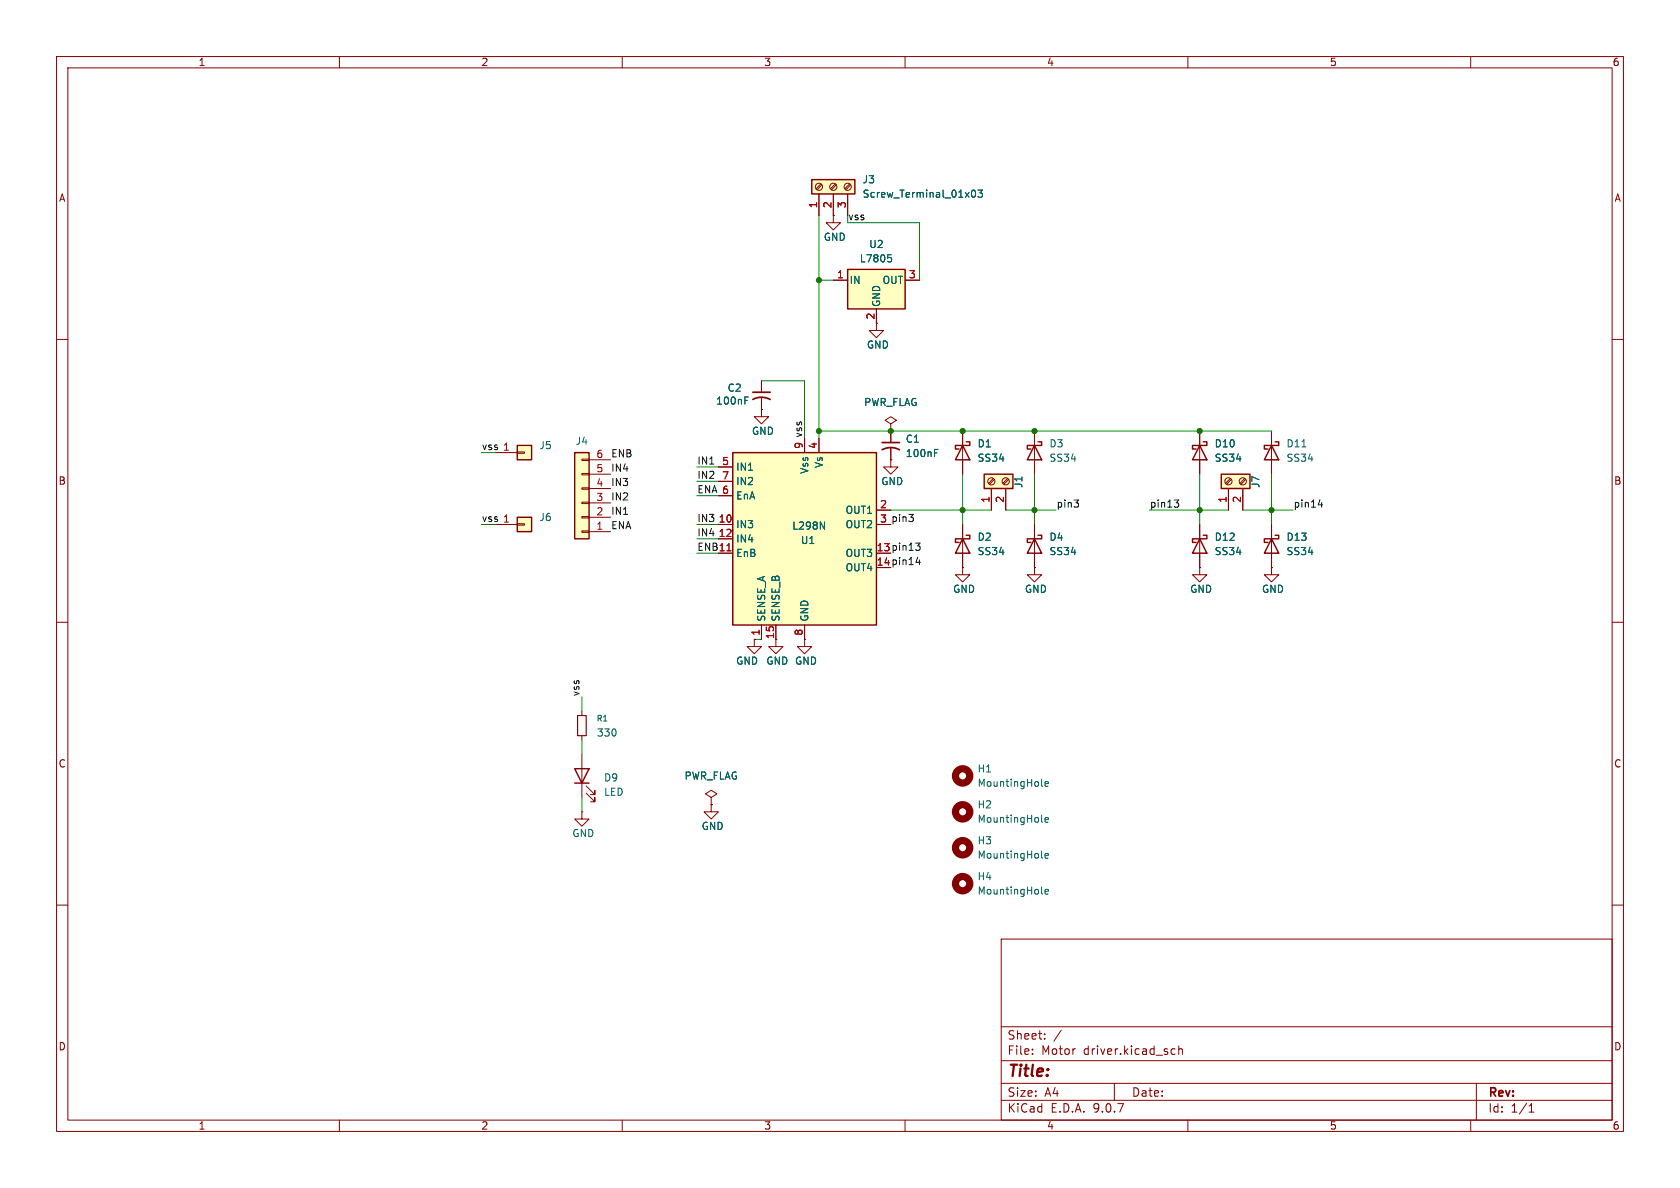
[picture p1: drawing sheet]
<svg xmlns="http://www.w3.org/2000/svg" width="297mm" height="210mm" viewBox="0 0 297 210" stroke-linecap="round" stroke-linejoin="round" font-family="sans-serif">
<g fill="none" stroke="#840000" stroke-width=".18">
<path d="M10 10h277v190h-277zM12 12h273v186h-273zM60 10v2M110 10v2M160 10v2M210 10v2M260 10v2M10 60h2M157.5 76.2v2M157.5 79.2v2.1M224.8 76.2v7.6M285 60h2"/>
<path d="M157.5 81.3v1.3h1.2l-1.2 1.2-1.3-1.2h1.3M157.5 81.3h.1M10 110h2M285 110h2M10 160h2M177 166h108v32h-108zM285 160h2M60 198v2M110 198v2M160 198v2M177 194.5h108M177 191.5h108"/>
<path d="M177 187.5h108M177 181.5h108M182.5 186.3v.1M182.5 185.5v.1M184.7 183.6v.1M184.7 182.8v.1M187.6 182.1l-1.3 2M197 191.5v3M207.2 186.3h.5M207.2 185.5h.5M208.4 185.5l.2-.1 .4 .1v.9M208.4 184.9v1.5"/>
<path d="M210 198v2M260 198v2M261 191.5v6.5M270.3 196.6h.9M270.3 195.5l.4-.4v1.5"/>
</g>
<path d="M156 79.5a3.2 3.2 0 0 1 3 0M156 78.2h3" fill="none" stroke="#840000" stroke-width=".3"/>
<path d="M165.2 79.4h.6M230.2 79h.7M165.2 80.1h.4" fill="none" stroke="#006464" stroke-width=".18"/>
<path d="M224.8 78.7l1.3 2.6h-2.6zM225.4 78.1h.7v.6h-2.6v.7h.7" fill="none" stroke="#840000" stroke-width=".25"/>
<path d="M101.6 80h2.5v15.3h-2.5z" fill="#ffffc2"/>
<path d="M101.6 80h2.5v15.3h-2.5zM101.6 135.9h2.5l-1.2 2.5zM101.6 138.4h2.5" fill="none" stroke="#840000" stroke-width=".25"/>
<g fill="none" stroke="#840000" stroke-width=".18">
<path d="M147.3 38.1v1.3h1.3l-1.3 1.2-1.3-1.2h1.3M147.3 38.1h.1M157.5 74.9l1-.6-1-.6-1 .6 1 .6v1.3M157.5 76.2h.1M102.9 93.9h1.2v.2h-1.2zM102.9 91.3h1.2v.3h-1.2zM102.9 88.8h1.2v.2h-1.2zM102.9 86.2h1.2v.3h-1.2zM102.9 83.7h1.2v.2h-1.2zM102.9 81.2h1.2v.2h-1.2zM104.1 94h3.8M104.1 91.4h3.8"/>
<path d="M104.1 88.9h3.8M104.1 86.4h3.8M104.1 83.8h3.8M104.1 81.3h3.8M102.9 133.4v7.6M103.6 138.9l1.6 1.6v-.8v.8h-.8M103.6 140.2l1.6 1.5v-.7v.7h-.8"/>
</g>
<path d="M215.9 83.8h5.1v2.6h-5.1z" fill="#ffffc2"/>
<path d="M215.9 83.8h5.1v2.6h-5.1z" fill="none" stroke="#840000" stroke-width=".25"/>
<g fill="none" stroke="#840000" stroke-width=".18">
<path d="M217.2 86.4v3.8M217.5 84.6l-.8 .8M217.7 84.8l-.9 .8M219.7 86.4v3.8M220 84.6l-.8 .8M220.2 84.8l-.8 .8M182.9 100.3v1.3h1.2l-1.2 1.3-1.3-1.3h1.3M182.9 100.3h.1M102.9 125.7v.8M102.9 130v.8"/>
<circle cx="217.2" cy="85.1" r=".63"/>
<circle cx="219.7" cy="85.1" r=".63"/>
</g>
<path d="M102.1 126.5h1.5v3.5h-1.5z" fill="none" stroke="#840000" stroke-width=".2"/>
<path d="M149.9 47.6h10.1v7h-10.1z" fill="#ffffc2"/>
<path d="M149.9 47.6h10.1v7h-10.1zM212.1 78.7l1.3 2.6h-2.6zM212.7 78.1h.7v.6h-2.6v.7h.7M170.2 95.3l1.2 2.5h-2.5zM170.8 94.6h.6v.7h-2.5v.6h.6M182.9 95.3l1.2 2.5h-2.5zM183.5 94.6h.6v.7h-2.5v.6h.6M212.1 95.3l1.3 2.5h-2.6zM212.7 94.6h.7v.7h-2.6v.6h.7" fill="none" stroke="#840000" stroke-width=".25"/>
<g fill="none" stroke="#840000" stroke-width=".18">
<path d="M147.3 49.5h2.6M154.9 54.6v2.6M160 49.5h2.6M134.6 72.4v1.3h1.3l-1.3 1.2-1.3-1.2h1.3M134.6 72.4h.1M134.6 67.3v2M134.6 70.4v2M212.1 76.2v7.6M170.2 92.7v7.6M182.9 92.7v7.6M212.1 92.7v7.6M212.1 100.3v1.3h1.3l-1.3 1.3-1.3-1.3h1.3"/>
<path d="M212.1 100.3h.1"/>
</g>
<path d="M157 45h.6M157.1 45.5h.3l.2 .3-.1 .4-.4 .1M131.7 70.8h.4M131.7 70.2h.6" fill="none" stroke="#006464" stroke-width=".18"/>
<path d="M133.1 70.6a3.2 3.2 0 0 1 3 0M133.1 69.3h3" fill="none" stroke="#840000" stroke-width=".3"/>
<path d="M91.4 91.4h2.6v2.6h-2.6z" fill="#ffffc2"/>
<path d="M91.4 91.4h2.6v2.6h-2.6z" fill="none" stroke="#840000" stroke-width=".25"/>
<path d="M87.6 92.7h3.8M91.4 92.6h1.3v.2h-1.3z" fill="none" stroke="#840000" stroke-width=".18"/>
<path d="M91.4 78.7h2.6v2.6h-2.6z" fill="#ffffc2"/>
<path d="M91.4 78.7h2.6v2.6h-2.6z" fill="none" stroke="#840000" stroke-width=".25"/>
<path d="M91.4 79.9h1.3v.2h-1.3zM87.6 80h3.8M224.8 100.3v1.3h1.3l-1.3 1.3-1.3-1.3h1.3M224.8 100.3h.1M102.9 143.5v1.3h1.2l-1.2 1.3-1.3-1.3h1.3M102.9 143.5h.1M125.7 142.2v1.3h1.3l-1.3 1.3-1.2-1.3h1.2M125.7 142.2h.1" fill="none" stroke="#840000" stroke-width=".18"/>
<path d="M174 83.8h5.1v2.6h-5.1z" fill="#ffffc2"/>
<path d="M170.2 78.7l1.2 2.6h-2.5zM170.8 78.1h.6v.6h-2.5v.7h.6M182.9 78.7l1.2 2.6h-2.5zM183.5 78.1h.6v.6h-2.5v.7h.6M174 83.8h5.1v2.6h-5.1zM224.8 95.3l1.3 2.5h-2.6zM225.4 94.6h.7v.7h-2.6v.6h.7" fill="none" stroke="#840000" stroke-width=".25"/>
<g fill="none" stroke="#840000" stroke-width=".18">
<path d="M154.9 57.2v1.2h1.3l-1.3 1.3-1.2-1.3h1.2M170.2 76.2v7.6M182.9 76.2v7.6M175.3 86.4v3.8M175.6 84.6l-.8 .8M175.8 84.8l-.9 .8M177.8 86.4v3.8M178.1 84.6l-.8 .8M178.3 84.8l-.8 .8M224.8 92.7v7.6M133.3 113v1.3h1.3l-1.3 1.3-1.2-1.3h1.2M133.3 113h.1"/>
<path d="M142.2 113v1.3h1.3l-1.3 1.3-1.2-1.3h1.2M142.2 113h.1M170.2 100.3v1.3h1.2l-1.2 1.3-1.3-1.3h1.3M170.2 100.3h.1M125.7 141l1-.7-1-.6-1 .6 1 .7v1.2M125.7 142.2h.1"/>
<circle cx="175.3" cy="85.1" r=".63"/>
<circle cx="177.8" cy="85.1" r=".63"/>
</g>
<path d="M129.5 80h25.4v30.5h-25.4z" fill="#ffffc2"/>
<path d="M129.5 80h25.4v30.5h-25.4z" fill="none" stroke="#840000" stroke-width=".25"/>
<g fill="none" stroke="#840000" stroke-width=".18">
<path d="M142.2 77.5v2.5M144.8 77.5v2.5M127 82.6h2.5M127 85.1h2.5M127 87.6h2.5M127 92.7h2.5M127 95.3h2.5M127 97.8h2.5M154.9 92.7h2.6M154.9 90.2h2.6M134.6 110.5v2.5M137.2 110.5v3.8h1.2l-1.2 1.3-1.3-1.3h1.3"/>
<path d="M142.2 110.5v2.5"/>
</g>
<path d="M128.5 97.4h.7" fill="none" stroke="#a90000" stroke-width=".18"/>
<path d="M145 92.3l.7 1.2v-1.2M184.1 138.8l.2 .2M184.7 138.6l.6-.1v-.3h-.4l-.2 .1 .1 .6h.5M184.1 145.2l.2 .2M184.7 144.9l.6-.1v-.2l-.4-.1-.2 .2 .1 .6h.5" fill="none" stroke="#006464" stroke-width=".18"/>
<g fill="none" stroke="#840000" stroke-width="1.3">
<circle cx="170.2" cy="137.2" r="1.27"/>
<circle cx="170.2" cy="143.5" r="1.27"/>
</g>
<path d="M143.5 31.8h7.6v2.5h-7.6z" fill="#ffffc2"/>
<path d="M143.5 31.8h7.6v2.5h-7.6z" fill="none" stroke="#840000" stroke-width=".25"/>
<g fill="none" stroke="#840000" stroke-width=".18">
<path d="M144.8 34.3v3.8M145.1 32.5l-.8 .9M145.3 32.7l-.9 .9M147.3 38.1h.1M147.3 34.3v3.8M147.7 32.5l-.9 .9M147.8 32.7l-.8 .9M149.9 34.3v3.8M150.2 32.5l-.8 .9M150.4 32.7l-.9 .9M147.3 49.5h2.6M154.9 54.6v2.6"/>
<path d="M160 49.5h2.6M134.6 72.4h.1M134.6 67.3v2M134.6 70.4v2M142.2 77.5v2.5M144.8 77.5v2.5M157.5 76.2h.1M157.5 76.2v2M157.5 79.2v2.1M170.2 76.2v2.5M212.1 76.2v2.5M127 82.6h2.5"/>
<path d="M127 85.1h2.5M127 87.6h2.5M127 92.7h2.5M127 95.3h2.5M127 97.8h2.5M154.9 92.7h2.6M154.9 90.2h2.6M157.5 81.3h.1M170.2 81.3v2.5M170.2 92.7v2.6M170.2 97.8v2.5M175.3 86.4v3.8"/>
<path d="M177.8 86.4v3.8M182.9 92.7v2.6M182.9 97.8v2.5M212.1 81.3v2.5M212.1 92.7v2.6M212.1 97.8v2.5M217.2 86.4v3.8M219.7 86.4v3.8M224.8 92.7v2.6M224.8 97.8v2.5M133.3 113h.1M134.6 110.5v2.5"/>
<path d="M137.2 110.5v2.5M142.2 113h.1M142.2 110.5v2.5M170.2 100.3h.1M182.9 100.3h.1M212.1 100.3h.1M224.8 100.3h.1M125.7 142.2h.1"/>
<circle cx="144.8" cy="33" r=".63"/>
<circle cx="147.3" cy="33" r=".63"/>
<circle cx="149.9" cy="33" r=".63"/>
</g>
<g fill="none" stroke="#006464" stroke-width=".18">
<path d="M171.9 33.7l.1-.1a.68 .68 0 0 1 .5 .6 .68 .68 0 0 1-.5 .7l-.1-.2-.2-.3zM172.9 33.6h.8l-.4 .5 .3 .1v.5l-.2 .2-.5-.2M157 45h.6M157.1 45.5h.3l.2 .3-.1 .4-.4 .1M131.7 70.8h.4M131.7 70.2h.6M165.2 79.4h.6M145 92.3l.7 1.2v-1.2M165.2 80.1h.4M184.1 157.9l.2 .2M184.1 151.5l.2 .2M184.7 157.6l.6-.1v-.2l-.4-.1-.2 .2 .1 .6h.5"/>
<path d="M184.7 151.3l.6-.1v-.3h-.4l-.2 .1 .1 .6h.5"/>
</g>
<g fill="none" stroke="#840000" stroke-width="1.3">
<circle cx="170.2" cy="149.9" r="1.27"/>
<circle cx="170.2" cy="156.2" r="1.27"/>
</g>
<path d="M160.7 90.9h.8l-.5 .5M161.3 91.5l.2 .2-.2 .4M161.9 96h.8l-.5 .5 .4 .1 .1 .4-.3 .3h-.3M161.9 99.4h.8M162.5 99v.8M189.9 88.4h.8l-.5 .5M190.5 88.9l.2 .2-.2 .5M207.6 88.4h.8l-.4 .5 .3 .1 .1 .4-.3 .3h-.3M233.1 89.2h.7M233.7 88.8v.9" fill="none" stroke="#0f0f0f" stroke-width=".18"/>
<g fill="none" stroke="#009600" stroke-width=".18">
<path d="M144.8 38.1v39.4M149.9 39.4h12.7v10.1M144.8 49.5h2.5M134.6 67.3h7.6v10.2M144.8 76.2h80M123.2 92.7h3.8M123.2 87.6h3.8M123.2 82.6h3.8M123.2 95.3h3.8M123.2 97.8h3.8M123.2 85.1h3.8M157.5 90.2h17.8"/>
<path d="M170.2 83.8v8.9M177.8 90.2h8.9M182.9 83.8v8.9M203.2 90.2h14M212.1 83.8v8.9M219.7 90.2h8.9M224.8 83.8v8.9M133.3 113h1.3M102.9 123.2v2.5M102.9 130.8v2.6M102.9 141v2.5"/>
</g>
<path d="M128.5 97.4h.7" fill="none" stroke="#a90000" stroke-width=".18"/>
<g fill="#009600" stroke="#009600" stroke-width=".18">
<circle cx="170.2" cy="90.2" r=".46"/>
<circle cx="170.2" cy="76.2" r=".46"/>
<circle cx="157.5" cy="76.2" r=".46"/>
<circle cx="212.1" cy="90.2" r=".46"/>
<circle cx="224.8" cy="90.2" r=".46"/>
<circle cx="212.1" cy="76.2" r=".46"/>
<circle cx="182.9" cy="90.2" r=".46"/>
<circle cx="182.9" cy="76.2" r=".46"/>
<circle cx="144.8" cy="76.2" r=".46"/>
<circle cx="144.8" cy="49.5" r=".46"/>
</g>
<text font-size="2.8" fill="#840000" x="178" y="190.9">Title:</text>
<g font-size="2.1" fill="#840000">
<text x="178" y="184">Sheet:</text>
<text x="178" y="186.7">File:</text>
<text x="184.1" y="186.7">Motor</text>
<text x="191.6" y="186.7">driver.kicad_sch</text>
<text x="178" y="196.9">KiCad</text>
<text x="178" y="194.1">Size:</text>
<text x="184.7" y="194.1">A4</text>
<text x="185.7" y="196.9">E.D.A.</text>
<text x="193.3" y="196.9">9.0.7</text>
<text x="200" y="194.1">Date:</text>
<text x="263" y="194.3">Rev:</text>
<text x="263" y="196.9">Id:</text>
<text x="267.1" y="196.9">1/1</text>
</g>
<g font-size="1.8" fill="#840000">
<text x="35" y="11.9">1</text>
<text x="85" y="11.9">2</text>
<text x="135" y="11.9">3</text>
<text x="185" y="11.9">4</text>
<text x="235" y="11.9">5</text>
<text x="285" y="11.9">6</text>
<text x="10.3" y="35.9">A</text>
<text x="285.3" y="35.9">A</text>
<text x="10.3" y="85.9">B</text>
<text x="285.3" y="85.9">B</text>
<text x="154.9" y="97.5">13 pin13</text>
<text x="154.9" y="100.1">14 pin14</text>
<text x="136.9" y="113.1" transform="rotate(-90 136.9 113.1)">15</text>
<text x="10.3" y="135.9">C</text>
<text x="285.3" y="135.9">C</text>
<text x="10.3" y="185.9">D</text>
<text x="285.3" y="185.9">D</text>
<text x="35" y="199.9">1</text>
<text x="85" y="199.9">2</text>
<text x="135" y="199.9">3</text>
<text x="185" y="199.9">4</text>
<text x="235" y="199.9">5</text>
<text x="285" y="199.9">6</text>
</g>
<g font-size="1.8" fill="#006464">
<text x="152.4" y="32.6">J3</text>
<text x="152.4" y="35.2">Screw_Terminal_01x03</text>
<text x="145.5" y="42.8">GND</text>
<text x="151.9" y="46.6">L7805</text>
<text x="153.6" y="44">U2</text>
<text x="150.1" y="50.4">IN</text>
<text x="155.9" y="50.4">OUT</text>
<text x="155.8" y="54.4" transform="rotate(-90 155.8 54.4)">GND</text>
<text x="153.2" y="61.8">GND</text>
<text x="126.5" y="71.7">100nF</text>
<text x="128.5" y="69.4">C2</text>
<text x="152.7" y="72">PWR_FLAG</text>
<text x="132.8" y="77.1">GND</text>
<text x="95.3" y="79.6">J5</text>
<text x="101.7" y="78.8">J4</text>
<text x="130" y="83.4">IN1</text>
<text x="143.1" y="83.9" transform="rotate(-90 143.1 83.9)">Vss</text>
<text x="145.6" y="82.8" transform="rotate(-90 145.6 82.8)">Vs</text>
<text x="160" y="78.5">C1</text>
<text x="160" y="81">100nF</text>
<text x="172.7" y="79.3">D1</text>
<text x="172.7" y="81.8">SS34</text>
<text x="185.4" y="79.3">D3</text>
<text x="185.4" y="81.8">SS34</text>
<text x="214.6" y="79.3">D10</text>
<text x="214.6" y="81.8">SS34</text>
<text x="227.3" y="79.3">D11</text>
<text x="227.3" y="81.8">SS34</text>
<text x="130" y="86">IN2</text>
<text x="130" y="88.5">EnA</text>
<text x="155.7" y="86">GND</text>
<text x="180.9" y="86.4" transform="rotate(-90 180.9 86.4)">J1</text>
<text x="222.9" y="86.4" transform="rotate(-90 222.9 86.4)">J7</text>
<text x="95.3" y="92.3">J6</text>
<text x="130" y="93.6">IN3</text>
<text x="140" y="93.8">L298N</text>
<text x="149.4" y="91">OUT1</text>
<text x="149.4" y="93.6">OUT2</text>
<text x="172.7" y="95.8">D2</text>
<text x="185.4" y="95.8">D4</text>
<text x="214.6" y="95.8">D12</text>
<text x="227.3" y="95.8">D13</text>
<text x="130" y="96.1">IN4</text>
<text x="130" y="98.7">EnB</text>
<text x="141.5" y="96.4">U1</text>
<text x="149.4" y="98.7">OUT3</text>
<text x="149.4" y="101.2">OUT4</text>
<text x="172.7" y="98.3">SS34</text>
<text x="185.4" y="98.3">SS34</text>
<text x="214.6" y="98.3">SS34</text>
<text x="227.3" y="98.3">SS34</text>
<text x="168.4" y="105">GND</text>
<text x="181.1" y="105">GND</text>
<text x="210.3" y="105">GND</text>
<text x="223" y="105">GND</text>
<text x="135.5" y="110" transform="rotate(-90 135.5 110)">SENSE_A</text>
<text x="138" y="110" transform="rotate(-90 138 110)">SENSE_B</text>
<text x="143.1" y="110" transform="rotate(-90 143.1 110)">GND</text>
<text x="130" y="117.7">GND</text>
<text x="135.4" y="117.7">GND GND</text>
<text x="105.4" y="130.4">330</text>
<text x="172.7" y="136.8">H1</text>
<text x="106.7" y="138.3">D9</text>
<text x="106.7" y="140.9">LED</text>
<text x="120.9" y="138">PWR_FLAG</text>
<text x="172.7" y="143.1">H2</text>
<text x="172.7" y="139.3">MountingHole</text>
<text x="101.1" y="148.2">GND</text>
<text x="123.9" y="146.9">GND</text>
<text x="172.7" y="145.6">MountingHole</text>
<text x="172.7" y="149.5">H3</text>
<text x="172.7" y="155.8">H4</text>
<text x="172.7" y="152">MountingHole</text>
<text x="172.7" y="158.3">MountingHole</text>
</g>
<g font-size="1.8" fill="#a90000">
<text x="144.5" y="36.9" transform="rotate(-90 144.5 36.9)">1</text>
<text x="147.1" y="36.9" transform="rotate(-90 147.1 36.9)">2</text>
<text x="149.6" y="36.9" transform="rotate(-90 149.6 36.9)">3</text>
<text x="147.9" y="49.3">1</text>
<text x="160.6" y="49.3">3</text>
<text x="154.7" y="56.6" transform="rotate(-90 154.7 56.6)">2</text>
<text x="105.3" y="83.6">5</text>
<text x="105.3" y="81">6</text>
<text x="127.6" y="82.3">5</text>
<text x="142" y="79.4" transform="rotate(-90 142 79.4)">9</text>
<text x="144.5" y="79.4" transform="rotate(-90 144.5 79.4)">4</text>
<text x="105.3" y="88.6">3</text>
<text x="105.3" y="86.1">4</text>
<text x="127.6" y="84.8">7</text>
<text x="127.6" y="87.4">6</text>
<text x="155.5" y="89.9">2</text>
<text x="175" y="89" transform="rotate(-90 175 89)">1</text>
<text x="177.5" y="89" transform="rotate(-90 177.5 89)">2</text>
<text x="216.9" y="89" transform="rotate(-90 216.9 89)">1</text>
<text x="219.5" y="89" transform="rotate(-90 219.5 89)">2</text>
<text x="105.3" y="93.7">1</text>
<text x="105.3" y="91.2">2</text>
<text x="127" y="92.5">10</text>
<text x="127" y="95">12</text>
<text x="155.5" y="92.5">3</text>
<text x="127" y="97.5">11</text>
<text x="154.9" y="97.5">13</text>
<text x="154.9" y="100.1">14</text>
<text x="134.4" y="112.5" transform="rotate(-90 134.4 112.5)">1</text>
<text x="142" y="112.5" transform="rotate(-90 142 112.5)">8</text>
</g>
<g font-size="1.8" fill="#009600">
<text x="149.9" y="39">vss</text>
<text x="85.1" y="79.7">vss 1</text>
<text x="85.1" y="92.4">vss 1</text>
</g>
<g font-size="1.8" fill="#0f0f0f">
<text x="107.9" y="80.9">ENB</text>
<text x="107.9" y="83.5">IN4</text>
<text x="123.2" y="82.2">IN1</text>
<text x="142" y="79.4" transform="rotate(-90 142 79.4)">9 vss</text>
<text x="107.9" y="86">IN3</text>
<text x="107.9" y="88.6">IN2</text>
<text x="123.2" y="84.7">IN2</text>
<text x="123.2" y="87.3">ENA 6</text>
<text x="186.7" y="89.8">pin3</text>
<text x="203.2" y="89.8">pin13</text>
<text x="228.6" y="89.8">pin14</text>
<text x="107.9" y="91.1">IN1</text>
<text x="107.9" y="93.6">ENA</text>
<text x="123.2" y="94.9">IN4</text>
<text x="123.2" y="92.4">IN3</text>
<text x="155.5" y="92.5">3 pin3</text>
<text x="123.2" y="97.4">ENB11</text>
<text x="102.5" y="123.2" transform="rotate(-90 102.5 123.2)">vss</text>
</g>
<text font-size="1.4" fill="#006464" x="105.4" y="127.7">R1</text>
</svg>
